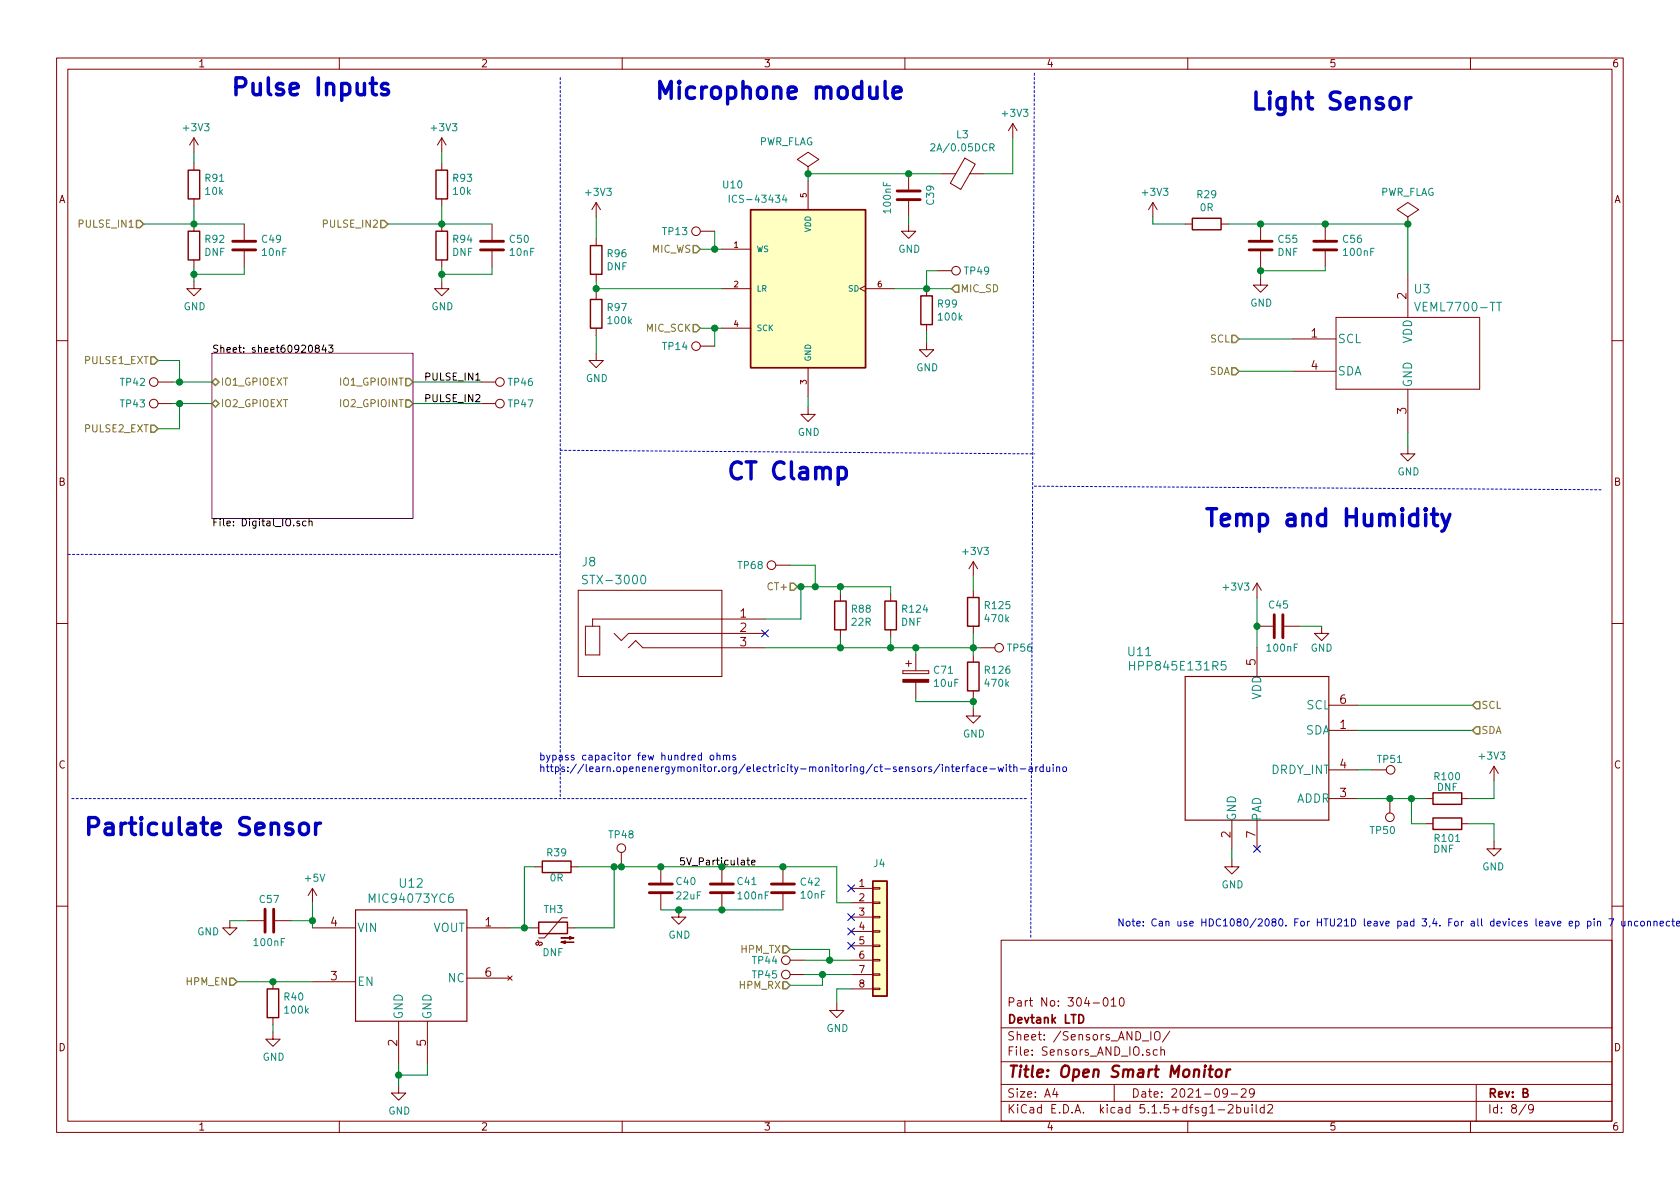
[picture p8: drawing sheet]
<svg xmlns="http://www.w3.org/2000/svg" width="297mm" height="210mm" viewBox="0 0 297 210" stroke-linecap="round" stroke-linejoin="round" font-family="sans-serif">
<g fill="none" stroke="#840000" stroke-width=".18">
<path d="M10 10.3h277v189.9h-277zM12 12.2h273v186.1h-273zM60 10.3v1.9M110 10.3v1.9M160 10.3v1.9M210 10.3v1.9M260 10.3v1.9M34.3 24.4l-.8 1.2M34.3 24.4v2.5M34.3 28.8v1.3M34.3 35.2v1.2M34.3 39.6v1.3"/>
<path d="M34.3 24.4l.8 1.2M43.2 39.6v2.8M78.1 24.4v2.5M78.1 28.8v1.3M78.1 35.2v1.2M78.1 39.6v1.3M78.1 24.4l-.8 1.2M78.1 24.4l.8 1.2M87 39.6v2.8M105.4 35.8v2.5M105.4 35.8l-.8 1.3M105.4 35.8l.8 1.3"/>
<path d="M142.9 29.5l1.9-1.3-1.9-1.3-1.9 1.3 1.9 1.3v1.2M142.9 30.7h.1M142.9 32v5.1M160.7 39.6v1.3h1.2l-1.2 1.3-1.3-1.3h1.3M160.7 30.7v2.8M160.7 35.6v2.7M166.4 30.7h2.6M170.6 28l1.8 1-2.5 4.5-1.9-1.1zM171.4 30.7h2.6M179.1 21.8l-.8 1.3M179.1 21.8v2.6M179.1 21.8l.7 1.3"/>
<path d="M203.8 35.8l-.7 1.3M203.8 35.8v2.5M203.8 35.8l.8 1.3M209.5 39.6h1.3M215.9 39.6h1.3M222.9 39.6v2.8M234.3 39.6v2.8M248.9 38.3l1.9-1.2-1.9-1.3-1.9 1.3 1.9 1.2v1.3M248.9 39.6h.1M34.3 49.8v1.2h1.3l-1.3 1.3-1.3-1.3h1.3M34.3 46v1.2M43.2 44.4v2.8"/>
<path d="M78.1 49.8v1.2h1.3l-1.3 1.3-1.3-1.3h1.3M78.1 46v1.2M87 44.4v2.8M105.4 42.2v1.2M105.4 48.5v1.3M105.4 51.7v1.3M105.4 58v1.3M123.8 40.9h2.6M127.6 44.1h5.1M127.6 51h5.1M127.6 58h5.1M153 50.5l-1 .5 1 .6"/>
<path d="M153 51h5.1M163.8 51v1.3M163.8 57.4v1.3M165.7 47.9h2.6M222.9 49.1v1.3h1.3l-1.3 1.3-1.3-1.3h1.3M222.9 44.4v2.8M228.6 59.9h7.6M234.3 44.4v2.8M236.2 56.1h25.4v12.7h-25.4zM248.9 48.5v7.6M10 60.2h2M27.9 71.4h2.6"/>
<path d="M27.9 67.6h2.6M85.1 71.4h2.5M85.1 67.6h2.5M105.4 62.5v1.2h1.3l-1.3 1.3-1.3-1.3h1.3M123.8 61.2h2.6M142.9 72v1.3h1.2l-1.2 1.2-1.3-1.2h1.3M142.9 65v5.1M163.8 60.6v1.2h1.3l-1.3 1.3-1.2-1.3h1.2M228.6 65.7h7.6M248.9 79v1.3h1.3l-1.3 1.2-1.3-1.2h1.3M248.9 68.8v7.6M285 60.2h2"/>
<path d="M137.2 99.9h2.5M172.1 99.3l-.8 1.3M172.1 99.3v2.5M172.1 99.3l.7 1.3M10 110.3h2M102.2 104.4h25.4v15.2h-25.4zM103.5 110.7h2.5v5.1h-2.5zM108.6 112l1.3 1.3 1.2-1.3h24.2M111.1 114.5l1.3-1.2 1.3 1.2h21.6M135.3 109.5h-30.5v1.2M148.6 105v1.3M148.6 111.4v1.2"/>
<path d="M157.5 105v1.3M157.5 111.4v1.2M159.6 118.6v.5zM159.6 119.1h4.6zM159.6 118.6h4.6zM160.1 117.3h1.1M160.7 116.8v1.1M161.9 115.8v2.8M164.2 118.6v.5zM172.1 104.4v1.3M172.1 110.7v1.3M172.1 115.8v1.3"/>
<path d="M173.4 114.5h2.5M222.2 110.7h2.8M222.2 103.1v2.6M222.2 114.5v5.1M222.2 103.1l-.7 1.3M222.2 103.1l.8 1.3M227.1 110.7h2.8M233.7 110.7v1.3h1.2l-1.2 1.3-1.3-1.3h1.3M285 110.3h2M161.9 120.6v2.8M172.1 125.3v1.3h1.3l-1.3 1.3-1.3-1.3h1.3M172.1 122.2v1.2"/>
<path d="M234.9 129.2h5.1M234.9 136.1h5.1M234.9 124.7h5.1M242.6 136.1h2.5M264.2 135.5l.7 1.3M264.2 135.5v2.5M264.2 135.5l-.8 1.3M55.2 157.1l-.7 1.3M55.2 157.1v2.5M55.2 157.1l.8 1.3M94.6 153.3h1.3M101 153.3h1.2"/>
<path d="M109.9 150.7v2.6M116.8 153.3v2.8M116.8 158.1v2.8M127.6 153.3v2.8M127.6 158.1v2.8M138.4 153.3v2.8M138.4 158.1v2.8M150.5 157.1h3.8M150.5 159.6h3.8M154.3 159.5h1.3v.3h-1.3zM154.3 157h1.3v.2h-1.3zM217.8 152v1.3h1.3l-1.3 1.3-1.3-1.3h1.3"/>
<path d="M217.8 145v5.1M222.2 145v5.1M234.9 141.2h5.1M245.7 141.2v2.6M252.1 141.2h1.3M252.1 145.7h1.3M258.4 141.2h1.3M258.4 145.7h1.3M264.2 148.8v1.3h-1.3l1.3 1.3 1.2-1.3h-1.2M10 160.2h2M40.6 162.8v1.3h-1.2l1.2 1.2 1.3-1.2h-1.3M43.8 162.8h2.8"/>
<path d="M48.3 173.6v1.3M48.3 180v1.2M48.6 162.8h2.8M55.2 164.1h7.7M55.2 173.6h7.7M82.5 164.1h7.7M82.5 173h7.7M89.8 172.6l.8 .7M90.6 172.6l-.8 .7M94 164.1h1.2M95 166.3l.2 .1 .1 .4-.2 .3h-.2l-.2-.3 .2-.2h.8l.2 .2-.1 .3h-.3l-.1 .2M100.3 162.3h-1l-3 3.6h-1.1"/>
<path d="M100.3 164.1h1.3M120 160.9v1.3h1.3l-1.3 1.2-1.3-1.2h1.3M139.7 169.8h2.5M139.7 172.3h2.5M148 177.4v1.3h1.2l-1.2 1.3-1.3-1.3h1.3M150.5 169.8h3.8M150.5 172.3h3.8M150.5 162.2h3.8M150.5 164.7h3.8M150.5 167.3h3.8M150.5 174.9h3.8M154.3 174.7h1.3v.3h-1.3z"/>
<path d="M154.3 172.2h1.3v.3h-1.3zM154.3 169.7h1.3v.2h-1.3zM154.3 167.1h1.3v.3h-1.3zM154.3 164.6h1.3v.2h-1.3zM154.3 162h1.3v.3h-1.3zM177 166.3h108v32h-108zM195.2 176.6l.2-.2a.8 .8 0 0 1 .5 .8 .8 .8 0 0 1-.5 .7l-.2-.1-.2-.4zM196.5 176.9l.4-.5v1.5M196.5 177.9h.8M198.1 176.5l.3-.1a.94 .94 0 0 1 0 1.5h-.1a1 1 0 0 1-.2-1.4zM285 160.2h2M48.3 182.5v1.3h1.2l-1.2 1.2-1.3-1.2h1.3"/>
<path d="M60 198.3v1.9M70.5 192v1.3h1.3l-1.3 1.3-1.3-1.3h1.3M70.5 180.6v7.6M75.6 180.6v7.6M110 198.3v1.9M160 198.3v1.9M177 194.8h108M177 191.8h108M177 187.8h108M177 181.8h108M186.5 192.5l-.4 1h1M186.8 193v1"/>
<path d="M197 191.8v3M203.5 182.4v1.5M204.3 182.5a.5 .5 0 0 1 .5 0 .5 .5 0 0 1 .3 .4v.5a.5 .5 0 0 1-.5 .5 .5 .5 0 0 1-.5-.5v-.5zM204.6 185.7l-.4-.1-.3 .3 .1 .6 .2 .1 .4-.1M205.3 185.7l.2-.1 .3 .1 .1 .9M205.3 185.1v1.5M206.8 182.3l-1.3 2M210 198.3v1.9M215.4 196.3h1.1M217 193.2l-.1 .2a.48 .48 0 0 1-.6-.1v-.6a.48 .48 0 0 1 .6-.1l.1 .1a1.19 1.19 0 0 1-.2 1.2l-.5 .1M217.2 195.5l.2-.2h.4l.2 .5-.9 1h.9M217.7 193.5h1.1"/>
<path d="M218.7 195.9l.4-.1 .3 .3-.1 .6h-.6M218.7 195.3v1.5M219.5 192.7l.2-.2h.3l.3 .2v.3v.2l-.9 .8h.9M220 195.8l.1 .9 .3 .1 .3-.1M220.7 195.8v1M221.4 195.3v.2M221.4 195.8v1M221.8 193.2l-.3 .3h-.3l-.3-.3v-.4l.2-.2 .4-.1 .2 .2a1.13 1.13 0 0 1-.2 1.2l-.4 .1M222.1 195.3v1.3l.2 .2M223.5 195.9l-.4-.1-.3 .3 .1 .6 .2 .1 .4-.1M223.5 195.3v1.5M224.2 195.5l.2-.2h.3l.3 .5-.9 1h.9"/>
<path d="M260 198.3v1.9M261 191.8v6.5M269.8 195.2l-1.2 2M271.1 196l-.3 .3-.4-.1-.1-.2v-.4l.1-.2 .4-.1 .2 .2a1.19 1.19 0 0 1-.2 1.2l-.4 .1"/>
<circle cx="123.1" cy="40.9" r=".76"/>
<circle cx="169" cy="47.9" r=".76"/>
<circle cx="27.2" cy="67.6" r=".76"/>
<circle cx="27.2" cy="71.4" r=".76"/>
<circle cx="88.4" cy="67.6" r=".76"/>
<circle cx="88.4" cy="71.4" r=".76"/>
<circle cx="123.1" cy="61.2" r=".76"/>
<circle cx="136.4" cy="99.9" r=".76"/>
<circle cx="176.7" cy="114.5" r=".76"/>
<circle cx="245.9" cy="136.1" r=".76"/>
<circle cx="109.9" cy="150" r=".76"/>
<circle cx="245.7" cy="144.5" r=".76"/>
<circle cx="138.9" cy="172.3" r=".76"/>
<circle cx="138.9" cy="169.8" r=".76"/>
</g>
<path d="M213.7 189.1h.8M214.1 188.4l-.3 1.8 .1 .1 .4 .1M215.1 189.3a.51 .51 0 0 1 .5-.2 .51 .51 0 0 1 .4 .4v.6a.54 .54 0 0 1-.6 .4 .54 .54 0 0 1-.5-.4zM216.9 189.1l-.1 1.3M217.5 189.1a.55 .55 0 0 0-.6 .4" fill="none" stroke="#840000" stroke-width=".41"/>
<path d="M190.8 179.4a.75 .75 0 0 1 .8 .8 .75 .75 0 0 1-.8 .7z" fill="none" stroke="#840000" stroke-width=".3"/>
<path d="M37.5 62.5h35.5v29.2h-35.5z" fill="none" stroke="#840084" stroke-width=".18"/>
<path d="M56 61.6l-.3-.3 .3-.3h.2l.3 .3-.1 .2-.5 .1-.2 .2v.3l.3 .2 .3-.1 .2-.1v-.3l-.3-.2M57.3 61l-.4 .9h.8M57.6 61.5v.8M58.1 61h.8l-.5 .5 .4 .1v.6l-.2 .1-.5-.1M84.1 67.2h.8M53 92.2l-.3-.1-.2 .2v.2l.5 .1v.3h-.5M54.1 92.2l-.4-.1-.2 .3 .1 .5h.5M54.6 92.3l.2-.2 .3 .1 .1 .8M54.6 91.7v1.3M132.1 152.1h.4M132.2 151.7v1.1l.3 .2M132.9 152.5l.6-.1v-.2l-.4-.1-.2 .2 .1 .6h.5" fill="none" stroke="#000" stroke-width=".18"/>
<g fill="none" stroke="#848400" stroke-width=".25">
<path d="M24.1 39h.7l.6 .6-.6 .7h-.7zM67.3 39h.6l.7 .6-.7 .7h-.6zM122.6 57.4h.6l.6 .6-.6 .7h-.6zM122.6 43.4h.6l.6 .7-.6 .6h-.6zM168.9 50.4h.6v1.3h-.6l-.6-.7zM217.8 59.3h.6l.7 .6-.7 .7h-.6zM26.7 75.2h.6l.6 .6-.6 .6h-.6zM26.7 63.1h.6l.6 .6-.6 .7h-.6zM37.5 67.6l.6-.7 .6 .7-.6 .6zM37.5 71.4l.6-.7 .6 .7-.6 .6zM71.8 66.9h.6l.6 .7-.6 .6h-.6zM71.8 70.7h.6l.6 .7-.6 .6h-.6z"/>
<path d="M217.8 65h.6l.7 .7-.7 .6h-.6zM139.7 103.1h.6l.7 .7-.7 .6h-.6zM261 124.1h.6v1.2h-.6l-.7-.6zM261 128.5h.6v1.3h-.6l-.7-.6zM40.6 173h.7l.6 .6-.6 .6h-.7zM138.4 173.6h.7l.6 .6-.6 .7h-.7zM138.4 167.3h.7l.6 .6-.6 .6h-.7z"/>
</g>
<g fill="none" stroke="#840000" stroke-width=".25">
<path d="M33.3 30.1h2v5.1h-2zM77.1 30.1h2v5.1h-2zM132.7 37.1h20.3v27.9h-20.3zM210.8 38.6h5.1v2h-5.1zM33.3 40.9h2v5.1h-2zM77.1 40.9h2v5.1h-2zM104.4 43.4h2v5.1h-2zM104.4 53h2v5h-2zM162.8 52.3h2v5.1h-2zM147.6 106.3h2v5.1h-2zM156.5 106.3h2v5.1h-2zM171.1 117.1h2v5.1h-2z"/>
<path d="M171.1 105.7h2v5h-2zM95.9 152.3h5.1v2h-5.1zM154.3 155.8h2.5v20.3h-2.5zM253.4 144.6h5v2.1h-5zM253.4 140.2h5v2h-5zM47.2 174.9h2.1v5.1h-2.1zM95.2 163.1h5.1v2h-5.1z"/>
</g>
<g fill="#ffffc2" stroke="#ffffc2" stroke-width=".18">
<path d="M132.7 37.1h20.3v27.9h-20.3z"/>
<path d="M154.3 155.8h2.5v20.3h-2.5z"/>
</g>
<g fill="none" stroke="#008484" stroke-width=".18">
<path d="M128.9 34.5v1.3M138.7 34.5l-.3 .9h.7M139 34.9v.9M164.6 25.5l.4-.1 .3 .4-.8 .9h.8M175 26.1l.6-.1 .2-.1-.1-.4-.2-.1h-.5v1.3M175.3 26.1l.5 .6M250.1 53.5l.5 1.5 .5-1.5M264.6 53.5h.9M103.9 101.8a.68 .68 0 0 0-.9 0v.5l.7 .3 .2 .3-.3 .3h-.6M113.4 101.8l.3-.1a.82 .82 0 0 1 .6 .7 .82 .82 0 0 1-.4 .8h-.1a.84 .84 0 0 1-.4-1.4zM199.7 117v1.5M199.7 117.7h.9"/>
<path d="M216.7 117h-.7l-.1 .7 .2-.2 .5 .1 .2 .2-.1 .5-.2 .2h-.4l-.2-.2"/>
</g>
<g fill="none" stroke="#840000" stroke-width=".51">
<path d="M158.6 33.8h4.1M158.6 35.3h4.1M41.1 44.2h4.1M41.1 42.7h4.1M85 44.2h4M85 42.7h4M220.9 44.2h4M220.9 42.7h4M232.3 44.2h4M232.3 42.7h4M225.3 108.7v4.1M226.8 108.7v4.1"/>
<path d="M114.8 157.9h4.1M114.8 156.3h4.1M125.6 157.9h4.1M125.6 156.3h4.1M136.4 157.9h4.1M136.4 156.3h4.1M46.9 160.8v4M48.4 160.8v4"/>
</g>
<g fill="#840000" stroke="#840000" stroke-width=".18">
<path d="M99.2 166.6l.7-.2v.5l-.7-.3h2.3z"/>
<path d="M99.2 165.9h2.3l-.8 .2v-.5l.8 .3z"/>
<path d="M159.6 120.1h4.6v.5h-4.6z"/>
</g>
<path d="M209.5 119.6h25.4v25.4h-25.4zM62.9 160.9h19.6v19.7h-19.6z" fill="none" stroke="#840000" stroke-width=".2"/>
<path d="M182.9 12.9l-.7 153.1M99.1 79.6l83.8 .7M12.1 98h87M182.9 86l100.3 .6M99.1 133.6v7.6M99.1 133v-119.4M12.7 141.2h168.9" fill="none" stroke="#0000c2" stroke-width=".18" stroke-dasharray=".4 .4"/>
<g fill="none" stroke="#008400" stroke-width=".18">
<path d="M25.4 39.6h17.8M34.3 26.9v1.9M34.3 36.4v3.2M68.6 39.6h18.4M78.1 26.9v1.9M78.1 36.4v3.2M105.4 38.3v3.9M160.7 38.3v1.3M166.4 30.7h-23.5v1.3M179.1 24.4v6.3h-5.1M203.8 38.3v1.3h5.7M217.2 39.6h31.7v8.9"/>
<path d="M34.3 47.2v2.6M43.2 47.2v1.3h-8.9M78.1 47.2v2.6M87 47.2v1.3h-8.9M105.4 51h22.2M105.4 49.8v1.9M105.4 59.3v3.2M123.8 58h3.8M123.8 44.1h3.8M126.4 40.9v3.2M126.4 58v3.2M158.1 51h10.2"/>
<path d="M163.8 58.7v1.9M165.7 47.9h-1.9v3.1M219.1 59.9h9.5M222.9 47.2v1.9M234.3 47.2v.7h-11.4M27.9 63.7h3.8v3.9M30.5 67.6h7M30.5 71.4h7M31.7 71.4v4.4h-3.8M73 67.6h12.1M73 71.4h12.1M142.9 70.1v1.9"/>
<path d="M219.1 65.7h9.5M248.9 76.4v2.6M139.7 99.9h4.4v3.9M135.3 114.5h38.1M141 103.8h16.5v1.2M141.6 103.8v5.7h-6.3M148.6 103.8v1.2M148.6 112.6v1.9M157.5 112.6v1.9M161.9 114.5v1.3M172.1 101.8v2.6M172.1 112v3.8"/>
<path d="M222.2 105.7v8.8M229.9 110.7h3.8M161.9 123.4v.7h10.2M172.1 123.4v1.9M240 136.1h2.6M240 124.7h20.3M240 129.2h20.3M264.2 138v3.2h-4.5M55.2 159.6v4.5M94.6 153.3h-1.9v10.8M102.2 153.3h45.8v6.3h2.5M108.6 153.3v10.8h-7"/>
<path d="M217.8 150.1v1.9M240 141.2h12.1M249.6 141.2v4.5h2.5M259.7 145.7h4.5v3.1M40.6 162.8h3.2M41.9 173.6h13.3M51.4 162.8h3.8M90.2 164.1h3.8M116.8 160.9h21.6M139.7 167.9h7v1.9M142.2 169.8h8.3M142.2 172.3h8.3"/>
<path d="M145.4 172.3v1.9h-5.7M150.5 174.9h-2.5v2.5M48.3 181.2v1.3M70.5 188.2v3.8M75.6 188.2v1.9h-5.1"/>
</g>
<g fill="none" stroke="#0000c2" stroke-width=".61">
<path d="M68.6 14.9l-.8-.1-.2 .1-.2 .3 .2 .4 1 .3 .1 .3-.1 .4-.3 .2h-.6l-.3-.2M156.5 14.4v2.6l.1 .2 .3 .2M157.9 16.4l1.4-.3-.1-.6-.3-.1h-.6l-.2 .1-.2 .3v1.2l.2 .2 .2 .2h.6l.3-.2M248.6 17.3v2M249.5 17.3a.82 .82 0 0 0-.9 .6M148.2 82.8l.3-.1h.6l.4 .3 .1 .3v.8l-.2 .4-.3 .2h-.6l-.3-.2M253.1 91h1.1M253.5 90v2.5l.1 .3 .6 .2M254.9 91l.8 2M256.4 91l-1.1 2.7-.4 .2M53.1 145.8a.83 .83 0 0 1 1.4 .3v.9a.81 .81 0 0 1-.8 .6 .81 .81 0 0 1-.7-.6v-.9zM55.8 145.6v2"/>
<path d="M56.7 145.6a.77 .77 0 0 0-.9 .5"/>
</g>
<g fill="none" stroke="#0000c2" stroke-width=".18">
<path d="M125.6 133.7l.2-.2 .4 .2v.5l-.1 .1-.3 .1-.2-.1zM126.8 133.7l.1-.2 .4 .1v.8M126.8 133.1v1.3M127.9 133.7l.2-.2 .3 .1v.8M127.9 133.5v.9M128.4 133.7l.2-.2 .3 .1 .1 .8M130 133.6l-.3-.1-.2 .2 .1 .2 .4 .1v.3h-.5M167.2 135.7l.2-.1 .3 .1 .1 .7M167.2 135.6v.8M168.2 135.6h.5M168.4 135.2v1.1l.3 .1M169 136l.6-.1v-.2l-.4-.1-.2 .2 .1 .6h.5"/>
<path d="M170.2 135.6v.8M170.5 135.6l-.3 .2M170.8 135.6h.5M171.3 135.2l-.3 .2v1M171.7 135.7h.5v.7M172.2 135.9l-.4 .1-.2 .1 .2 .3h.4M173.4 135.7l-.4-.1-.2 .2 .1 .6h.5M173.9 136l.6-.1-.1-.2-.4-.1-.1 .2v.6h.5M175 136h1M176.5 135.6l.2 .8 .3-.6 .2 .6 .2-.8M177.9 135.2v.1M177.9 135.6v.8"/>
<path d="M178.4 135.6h.4M178.5 135.2v1.1l.3 .1M179.2 135.7l.2-.1 .3 .1 .1 .7M179.2 135.2v1.2M180.4 136h1M182 135.7h.4l.1 .7M182.5 135.9l-.4 .1-.2 .1 .1 .3h.5M183.1 135.6v.8M183.5 135.6l-.3 .1-.1 .1M184.5 135.7l-.4-.1-.3 .2 .2 .6h.5M184.5 135.2v1.2M185.1 135.6v.8h.3l.2-.1"/>
<path d="M185.6 135.6v.8M186.2 135.2v.1M186.2 135.6v.8M186.8 135.7l.2-.1 .3 .1 .1 .7M186.8 135.6v.8M188 135.7l.3-.1 .2 .1 .1 .5-.2 .2h-.3l-.1-.1zM278.6 163l.3-.1 .3 .2-.1 .6h-.5M280.7 163l.4-.1 .2 .2-.1 .6h-.5M280.7 162.9v1.3M281.9 162.5v.1M281.9 162.9v.8M282.4 163l.3-.1 .2 .1 .1 .7"/>
<path d="M282.4 162.9v.8M284.5 162.5h.8l-.5 1.2M286.7 162.9l.1 .8h.3l.2-.1M287.3 162.9v.8M287.9 163l.2-.1 .3 .1v.7M287.9 162.9v.8M289.6 163l-.4-.1-.2 .2 .1 .6h.5M290.2 163l.3-.1 .3 .2-.2 .6h-.3l-.2-.2zM291.3 163l.2-.1 .3 .1v.7M291.3 162.9v.8M292.4 163l.2-.1 .3 .1 .1 .7M292.4 162.9v.8"/>
<path d="M293.5 163.3l.6-.1v-.2l-.4-.1-.2 .2 .1 .6h.5M295.2 163l-.4-.1-.2 .2 .1 .6h.5M295.6 162.9h.5M295.8 162.5v1.1l.3 .1M296.4 163.3l.6-.1v-.2l-.4-.1-.2 .2 .1 .6h.5"/>
</g>
<g fill="#008400" stroke="#008400" stroke-width=".25">
<circle cx="55.2" cy="162.8" r=".51"/>
<circle cx="148.6" cy="114.5" r=".51"/>
<circle cx="234.3" cy="39.6" r=".51"/>
<circle cx="48.3" cy="173.6" r=".51"/>
<circle cx="34.3" cy="39.6" r=".51"/>
<circle cx="148.6" cy="103.8" r=".51"/>
<circle cx="31.8" cy="71.4" r=".51"/>
<circle cx="157.5" cy="114.5" r=".51"/>
<circle cx="142.9" cy="30.7" r=".51"/>
<circle cx="249.6" cy="141.2" r=".51"/>
<circle cx="222.9" cy="39.6" r=".51"/>
<circle cx="31.8" cy="67.6" r=".51"/>
<circle cx="141.6" cy="103.8" r=".51"/>
<circle cx="78.1" cy="39.6" r=".51"/>
<circle cx="144.1" cy="103.8" r=".51"/>
<circle cx="160.7" cy="30.7" r=".51"/>
<circle cx="172.1" cy="124.1" r=".51"/>
<circle cx="126.4" cy="58" r=".51"/>
<circle cx="245.7" cy="141.2" r=".51"/>
<circle cx="126.4" cy="44.1" r=".51"/>
<circle cx="248.9" cy="39.6" r=".51"/>
<circle cx="161.9" cy="114.5" r=".51"/>
<circle cx="34.3" cy="48.5" r=".51"/>
<circle cx="78.1" cy="48.5" r=".51"/>
<circle cx="222.3" cy="110.7" r=".51"/>
<circle cx="172.1" cy="114.5" r=".51"/>
<circle cx="70.5" cy="190.1" r=".51"/>
<circle cx="145.4" cy="172.3" r=".51"/>
<circle cx="108.6" cy="153.3" r=".51"/>
<circle cx="120" cy="160.9" r=".51"/>
<circle cx="92.7" cy="164.1" r=".51"/>
<circle cx="146.7" cy="169.8" r=".51"/>
<circle cx="138.4" cy="153.3" r=".51"/>
<circle cx="163.8" cy="51" r=".51"/>
<circle cx="222.9" cy="47.9" r=".51"/>
<circle cx="109.9" cy="153.3" r=".51"/>
<circle cx="127.6" cy="160.9" r=".51"/>
<circle cx="116.8" cy="153.3" r=".51"/>
<circle cx="105.4" cy="51" r=".51"/>
</g>
<path d="M134.6 111.4l1.3 1.2M135.9 111.4l-1.3 1.2M149.9 156.5l1.2 1.2M151.1 156.5l-1.2 1.2M221.6 149.5l1.3 1.2M222.9 149.5l-1.3 1.2M149.9 161.6l1.2 1.2M149.9 164.1l1.2 1.2M149.9 166.6l1.2 1.3M151.1 161.6l-1.2 1.2M151.1 164.1l-1.2 1.2M151.1 166.6l-1.2 1.3" fill="none" stroke="#000084" stroke-width=".18"/>
<g font-size="4.2" fill="#0000c2">
<text x="40.6" y="16.9">Pulse Inputs</text>
<text x="115.6" y="17.5">Microphone module</text>
<text x="221" y="19.4">Light Sensor</text>
<text x="128.3" y="84.8">CT Clamp</text>
<text x="212.7" y="93.1">Temp and Humidity</text>
<text x="14.6" y="147.7">Particulate Sensor</text>
</g>
<text font-size="2.8" fill="#840000" x="178" y="190.5">Title: Open Smart Monitor</text>
<g font-size="2.1" fill="#840000">
<text x="248.7" y="52.9" transform="rotate(-90 248.7 52.9)">2</text>
<text x="231.8" y="59.7">1</text>
<text x="231.8" y="65.4">4</text>
<text x="248.7" y="73.2" transform="rotate(-90 248.7 73.2)">3</text>
<text x="130.9" y="109.2">1</text>
<text x="130.9" y="111.8">2</text>
<text x="130.9" y="114.3">3</text>
<text x="222" y="117.7" transform="rotate(-90 222 117.7)">5</text>
<text x="236.9" y="124.5">6</text>
<text x="236.9" y="128.9">1</text>
<text x="236.9" y="135.9">4</text>
<text x="236.9" y="141">3</text>
<text x="217.6" y="148.2" transform="rotate(-90 217.6 148.2)">2</text>
<text x="222" y="148.2" transform="rotate(-90 222 148.2)">7</text>
<text x="58.5" y="163.8">4</text>
<text x="85.8" y="163.8">1</text>
<text x="58.5" y="173.3">3</text>
<text x="85.8" y="172.7">6</text>
<text x="178" y="178">Part No: 304-010</text>
<text x="70.2" y="185" transform="rotate(-90 70.2 185)">2</text>
<text x="75.3" y="185" transform="rotate(-90 75.3 185)">5</text>
<text x="178" y="184">Sheet: /Sensors_AND_IO/</text>
<text x="178" y="181">Devtank LTD</text>
<text x="178" y="186.7">File: Sensors_AND_IO.sch</text>
<text x="178" y="196.9">KiCad E.D.A. kicad 5.1.5+dfsg1-2build2</text>
<text x="178" y="194.1">Size: A4</text>
<text x="200" y="194.1">Date: 2021-09-29</text>
<text x="263" y="194.1">Rev: B</text>
<text x="263" y="196.9">Id: 8/9</text>
</g>
<g font-size="2.1" fill="#008484">
<text x="250.1" y="51.9">U3</text>
<text x="250.9" y="55.1">VEML7700-TT</text>
<text x="236.5" y="60.7">SCL</text>
<text x="249.7" y="60.8" transform="rotate(-90 249.7 60.8)">VDD</text>
<text x="236.5" y="66.4">SDA</text>
<text x="249.7" y="68.6" transform="rotate(-90 249.7 68.6)">GND</text>
<text x="103" y="100.1">J8</text>
<text x="103.8" y="103.3">STX-3000</text>
<text x="199.6" y="116">U11</text>
<text x="200.5" y="118.6">HPP845E131R5</text>
<text x="223" y="123.8" transform="rotate(-90 223 123.8)">VDD</text>
<text x="231" y="125.4">SCL</text>
<text x="230.8" y="129.9">SDA</text>
<text x="224.8" y="136.9">DRDY_INT</text>
<text x="229.2" y="142">ADDR</text>
<text x="218.5" y="145.3" transform="rotate(-90 218.5 145.3)">GND</text>
<text x="223" y="145.3" transform="rotate(-90 223 145.3)">PAD</text>
<text x="65.7" y="159.7">MIC94073YC6</text>
<text x="70.8" y="157">U12</text>
<text x="63.1" y="164.8">VIN</text>
<text x="76.5" y="164.8">VOUT</text>
<text x="79.3" y="173.7">NC</text>
<text x="63.1" y="174.3">EN</text>
<text x="71.2" y="180.3" transform="rotate(-90 71.2 180.3)">GND</text>
<text x="76.3" y="180.3" transform="rotate(-90 76.3 180.3)">GND</text>
</g>
<g font-size="1.8" fill="#840000">
<text x="35" y="11.9">1</text>
<text x="85" y="11.9">2</text>
<text x="135" y="11.9">3</text>
<text x="185" y="11.9">4</text>
<text x="235" y="11.9">5</text>
<text x="285" y="11.9">6</text>
<text x="10.4" y="35.9">A</text>
<text x="285.4" y="35.9">A</text>
<text x="10.4" y="85.9">B</text>
<text x="285.4" y="85.9">B</text>
<text x="10.4" y="135.9">C</text>
<text x="285.4" y="135.9">C</text>
<text x="151.9" y="156.8">1</text>
<text x="151.9" y="159.4">2</text>
<text x="151.9" y="161.9">3</text>
<text x="151.9" y="164.5">4</text>
<text x="151.9" y="167">5</text>
<text x="151.9" y="169.5">6</text>
<text x="151.9" y="172.1">7</text>
<text x="151.9" y="174.6">8</text>
<text x="10.4" y="185.9">D</text>
<text x="285.4" y="185.9">D</text>
<text x="35" y="199.9">1</text>
<text x="85" y="199.9">2</text>
<text x="135" y="199.9">3</text>
<text x="185" y="199.9">4</text>
<text x="235" y="199.9">5</text>
<text x="285" y="199.9">6</text>
</g>
<g font-size="1.8" fill="#008484">
<text x="32.6" y="23.2">+3V3</text>
<text x="76.4" y="23.2">+3V3</text>
<text x="177.4" y="20.7">+3V3</text>
<text x="134.1" y="25.7">PWR_FLAG</text>
<text x="165.2" y="26.8">2A/0.05DCR</text>
<text x="169.2" y="24.5">L3</text>
<text x="36.3" y="32.2">R91</text>
<text x="36.4" y="34.5">10k</text>
<text x="80.2" y="32.2">R93</text>
<text x="80.2" y="34.5">10k</text>
<text x="103.7" y="34.6">+3V3</text>
<text x="127.9" y="33.3">U10</text>
<text x="129.8" y="35.9">ICS-43434</text>
<text x="202.1" y="34.6">+3V3</text>
<text x="211.7" y="35">R29</text>
<text x="244" y="34.6">PWR_FLAG</text>
<text x="117.2" y="41.6">TP13</text>
<text x="157.5" y="37.5" transform="rotate(-90 157.5 37.5)">100nF</text>
<text x="165.2" y="36.2" transform="rotate(-90 165.2 36.2)">C39</text>
<text x="212.2" y="37.4">0R</text>
<text x="36.2" y="45.3">DNF</text>
<text x="36.3" y="42.9">R92</text>
<text x="46.4" y="42.9">C49</text>
<text x="46.4" y="45.3">10nF</text>
<text x="80" y="45.3">DNF</text>
<text x="80.2" y="42.9">R94</text>
<text x="90.2" y="42.9">C50</text>
<text x="90.2" y="45.3">10nF</text>
<text x="107.3" y="47.8">DNF</text>
<text x="107.5" y="45.5">R96</text>
<text x="158.8" y="44.7">GND</text>
<text x="225.9" y="45.3">DNF</text>
<text x="226.1" y="42.9">C55</text>
<text x="237.5" y="42.9">C56</text>
<text x="237.7" y="45.3">100nF</text>
<text x="170.6" y="48.6">TP49</text>
<text x="32.5" y="54.9">GND</text>
<text x="76.3" y="54.9">GND</text>
<text x="107.5" y="55">R97</text>
<text x="107.6" y="57.3">100k</text>
<text x="165.9" y="54.4">R99</text>
<text x="166" y="56.7">100k</text>
<text x="221.1" y="54.2">GND</text>
<text x="117.2" y="61.9">TP14</text>
<text x="162" y="65.7">GND</text>
<text x="21.4" y="68.2">TP42</text>
<text x="90" y="68.2">TP46</text>
<text x="103.6" y="67.6">GND</text>
<text x="21.4" y="72.1">TP43</text>
<text x="90" y="72.1">TP47</text>
<text x="141" y="77.1">GND</text>
<text x="247.1" y="84.1">GND</text>
<text x="130.6" y="100.6">TP68</text>
<text x="170.4" y="98.1">+3V3</text>
<text x="174.3" y="107.7">R125</text>
<text x="216.4" y="104.4">+3V3</text>
<text x="224.4" y="107.6">C45</text>
<text x="150.6" y="108.4">R88</text>
<text x="150.6" y="110.7">22R</text>
<text x="159.4" y="110.7">DNF</text>
<text x="159.7" y="108.4">R124</text>
<text x="174.3" y="110">470k</text>
<text x="165.2" y="119.1">C71</text>
<text x="174.3" y="119.1">R126</text>
<text x="178.2" y="115.2">TP56</text>
<text x="224.2" y="115.2">100nF</text>
<text x="231.7" y="115.2">GND</text>
<text x="165.3" y="121.5">10uF</text>
<text x="174.3" y="121.5">470k</text>
<text x="170.3" y="130.4">GND</text>
<text x="243.6" y="134.9">TP51</text>
<text x="253.8" y="138">R100</text>
<text x="261.7" y="134.3">+3V3</text>
<text x="254.1" y="139.9">DNF</text>
<text x="107.7" y="148.3">TP48</text>
<text x="242.4" y="147.5">TP50</text>
<text x="253.8" y="148.9">R101</text>
<text x="54" y="155.9">+5V</text>
<text x="96.8" y="151.4">R39</text>
<text x="97.3" y="155.9">0R</text>
<text x="154.5" y="153.3">J4</text>
<text x="253.4" y="150.8">DNF</text>
<text x="262.1" y="153.9">GND</text>
<text x="46" y="159.7">C57</text>
<text x="96.2" y="161.5">TH3</text>
<text x="119.7" y="156.5">C40</text>
<text x="119.7" y="159">22uF</text>
<text x="130.5" y="156.5">C41</text>
<text x="130.6" y="159">100nF</text>
<text x="141.6" y="156.6">C42</text>
<text x="141.7" y="158.9">10nF</text>
<text x="216" y="157.1">GND</text>
<text x="34.9" y="165.4">GND</text>
<text x="45.1" y="167.3">100nF</text>
<text x="118.2" y="166">GND</text>
<text x="96" y="169.1">DNF</text>
<text x="133.1" y="170.5">TP44</text>
<text x="133.1" y="173">TP45</text>
<text x="50.3" y="176.9">R40</text>
<text x="50.5" y="179.2">100k</text>
<text x="146.1" y="182.5">GND</text>
<text x="46.4" y="187.6">GND</text>
<text x="68.7" y="197.1">GND</text>
</g>
<g font-size="1.8" fill="#848400">
<text x="14.2" y="40.3">PULSE_IN1</text>
<text x="57.4" y="40.3">PULSE_IN2</text>
<text x="115.2" y="44.7">MIC_WS</text>
<text x="169.8" y="51.7">MIC_SD</text>
<text x="114.4" y="58.7">MIC_SCK</text>
<text x="15.1" y="64.4">PULSE1_EXT</text>
<text x="214" y="60.6">SCL</text>
<text x="39" y="68.2">IO1_GPIOEXT</text>
<text x="60.4" y="68.2">IO1_GPIOINT</text>
<text x="213.8" y="66.3">SDA</text>
<text x="15.1" y="76.4">PULSE2_EXT</text>
<text x="39" y="72">IO2_GPIOEXT</text>
<text x="60.4" y="72">IO2_GPIOINT</text>
<text x="136.1" y="104.4">CT+</text>
<text x="261.9" y="125.3">SCL</text>
<text x="261.9" y="129.8">SDA</text>
<text x="131" y="168.5">HPM_TX</text>
<text x="33" y="174.2">HPM_EN</text>
<text x="130.8" y="174.9">HPM_RX</text>
</g>
<g font-size="1.8">
<text x="37.5" y="62.4">Sheet: sheet60920843</text>
<text x="74.9" y="67.3">PULSE_IN1</text>
<text x="74.9" y="71.1">PULSE_IN2</text>
<text x="37.5" y="93.1">File: Digital_IO.sch</text>
</g>
<g font-size="1.8" fill="#0000c2">
<text x="95.2" y="134.5">bypass capacitor few hundred ohms</text>
<text x="95.2" y="136.5">https://learn.openenergymonitor.org/electricity-monitoring/ct-sensors/interface-with-arduino</text>
<text x="197.5" y="163.8">Note: Can use HDC1080/2080. For HTU21D leave pad 3,4. For all devices leave ep pin 7 unconnected</text>
</g>
<text font-size="1.8" fill="#008400" x="120" y="153">5V_Particulate</text>
<g font-size="1.4" fill="#840000">
<text x="142.6" y="34.9" transform="rotate(-90 142.6 34.9)">5</text>
<text x="129.8" y="43.8">1</text>
<text x="129.8" y="50.8">2</text>
<text x="155.2" y="50.8">6</text>
<text x="129.8" y="57.8">4</text>
<text x="142.6" y="67.9" transform="rotate(-90 142.6 67.9)">3</text>
</g>
<g font-size="1.4" fill="#008484">
<text x="143.4" y="41.1" transform="rotate(-90 143.4 41.1)">VDD</text>
<text x="133.7" y="44.6">WS</text>
<text x="133.7" y="51.6">LR</text>
<text x="150.1" y="51.6">SD</text>
<text x="133.7" y="58.5">SCK</text>
<text x="143.4" y="64" transform="rotate(-90 143.4 64)">GND</text>
</g>
</svg>
